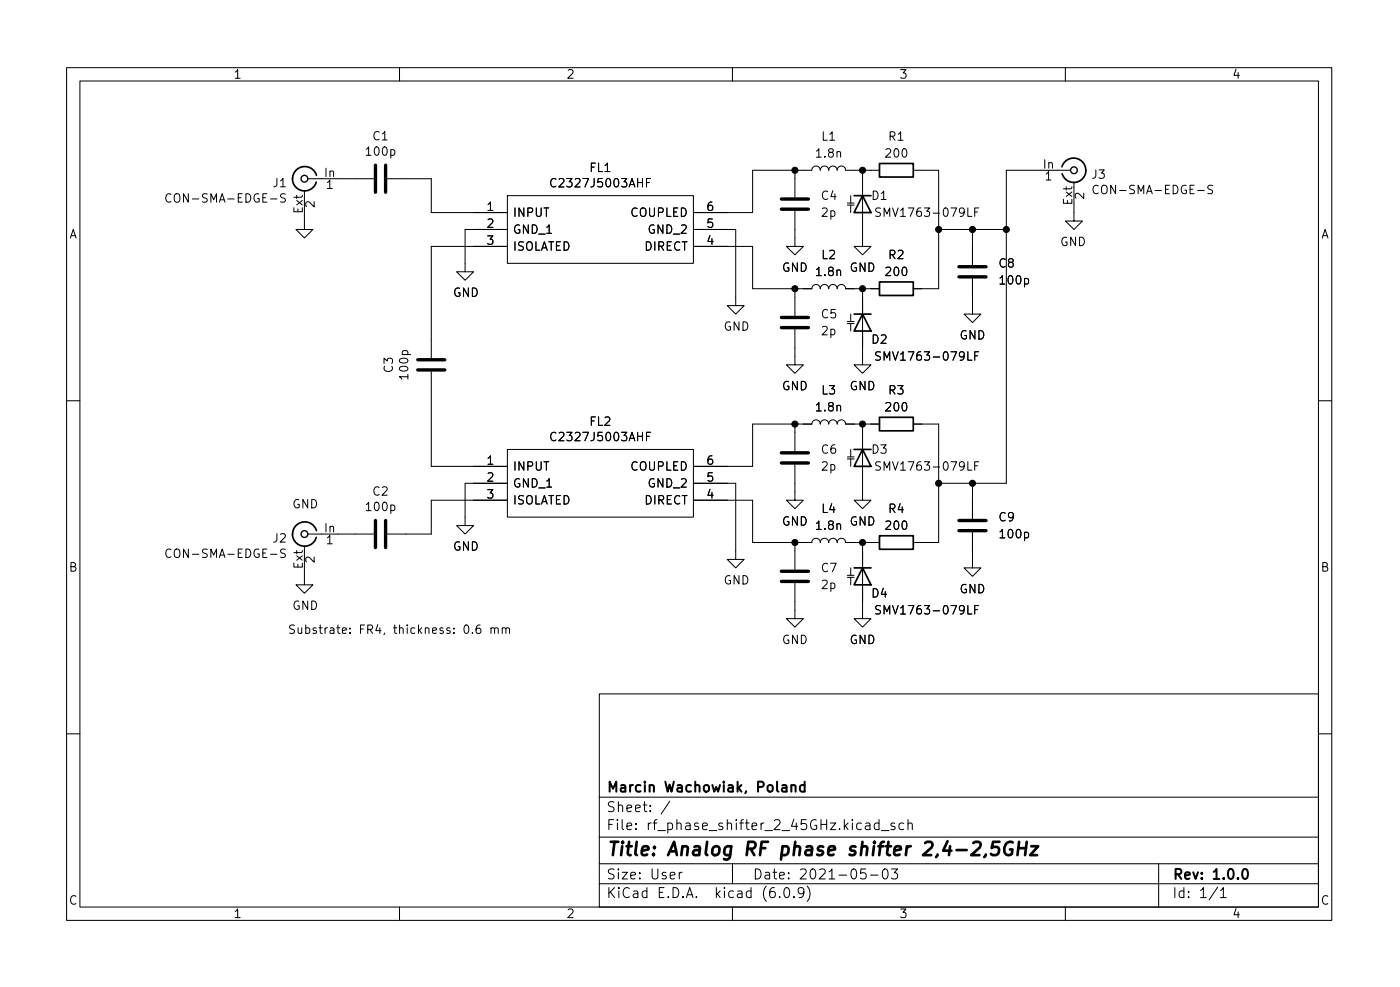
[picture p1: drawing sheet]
<svg xmlns="http://www.w3.org/2000/svg" width="210mm" height="148mm" viewBox="0 0 210 148" stroke-linecap="round" stroke-linejoin="round" font-family="sans-serif">
<g fill="none" stroke="#000" stroke-width=".15">
<path d="M10 10.2h190v128h-190zM12 12.2h186v124h-186zM60 10.2v2M110 10.2v2M160 10.2v2M25.7 29.2a.51 .51 0 0 0-.6 0 .51 .51 0 0 0-.2 .6 .48 .48 0 0 0 .2 .5 .48 .48 0 0 0 .6-.1M42.9 29.1h-.5l-.2 .1v.4l.5 .2 .2 .3-.3 .3-.5-.1M45.7 31.9v2.6h1.3l-1.3 1.2-1.3-1.2h1.3M45.7 28.6v.8M46.2 26.8h9.9M58.2 26.8h6.6v5.1h11.4M76.2 29.4h27.9v10.1h-27.9z"/>
<path d="M76.2 34.5h-6.4v6.3h1.3l-1.3 1.3-1.2-1.3h1.2M76.2 37h-11.4v16.8M83.5 26.9a.51 .51 0 0 0-.6 0 .51 .51 0 0 0-.2 .6 .48 .48 0 0 0 .2 .5 .48 .48 0 0 0 .6-.1M97.1 27.4h.4M97.7 26.8h-.6v1.3M104.1 34.5h6.4v11.4h1.3l-1.3 1.3-1.3-1.3h1.3M104.1 37h8.9v6.3h8.9a.64 .64 0 0 1 .7-.6 .64 .64 0 0 1 .6 .6 .64 .64 0 0 1 .6-.6 .64 .64 0 0 1 .7 .6 .64 .64 0 0 1 .6-.6 .64 .64 0 0 1 .6 .6 .64 .64 0 0 1 .7-.6 .64 .64 0 0 1 .6 .6h5.1M119.4 31.7v5.3h1.2l-1.2 1.3-1.3-1.3h1.3M119.4 25.6v4M127.3 30.5h1M127.3 30.8h1M127.8 29.4v1.1"/>
<path d="M127.8 30.8v1.1M129.5 25.6v11.4h1.3l-1.3 1.3-1.2-1.3h1.2M132.1 25.6h-5.1a.64 .64 0 0 0-.6-.7 .64 .64 0 0 0-.7 .7 .64 .64 0 0 0-.6-.7 .64 .64 0 0 0-.6 .7 .64 .64 0 0 0-.7-.7 .64 .64 0 0 0-.6 .7 .64 .64 0 0 0-.6-.7 .64 .64 0 0 0-.7 .7h-8.9v6.3h-8.9M132.2 31.3l-.5-.1-.1 .1v.4l.5 .2 .1 .3-.2 .3-.5-.1M137.2 25.6h3.8v17.7h-3.8M141 34.5h10.1M146 34.5v5.3M146.4 31.8h.4M147 31.2h-.6v1.3M160.8 25.6h-9.7v47h-10.1M161.3 30.6v2.6h-1.3l1.3 1.3 1.3-1.3h-1.3M161.3 27.3v.8"/>
<path d="M164.9 27.9a.51 .51 0 0 0-.6 0 .51 .51 0 0 0-.1 .6 .48 .48 0 0 0 .2 .5 .48 .48 0 0 0 .5 0M182.1 27.9l-.5-.1-.2 .1v.4l.6 .2 .1 .3-.2 .3-.5-.1M64.8 55.8v14.2h11.4M119.4 49.4v5.4h1.2l-1.2 1.2-1.3-1.2h1.3M119.4 43.3v4.1M127.3 48.3h1M127.3 48.6h1M127.8 47.2v1.1M127.8 48.6v1.1M129.5 43.3v11.5h1.3l-1.3 1.2-1.2-1.2h1.2M132.2 52.9l-.5-.1-.1 .1v.4l.5 .2 .1 .3-.2 .3-.5-.1M146 41.8v5.4h1.3l-1.3 1.2-1.2-1.2h1.2"/>
<path d="M146.4 53.4h.4M147 52.8h-.6v1.3M10 60.2h2M76.2 67.5h27.9v10.1h-27.9zM76.2 72.6h-6.4v6.3h1.3l-1.3 1.3-1.2-1.3h1.2M76.2 75.1h-11.4v5.1h-6.6M83.5 65a.51 .51 0 0 0-.6 0 .51 .51 0 0 0-.2 .6 .48 .48 0 0 0 .2 .5 .48 .48 0 0 0 .6-.1M97.1 65.5h.4M97.7 64.9h-.6v1.3M104.1 75.1h8.9v6.3h8.9a.64 .64 0 0 1 .7-.6 .64 .64 0 0 1 .6 .6 .64 .64 0 0 1 .6-.6 .64 .64 0 0 1 .7 .6 .64 .64 0 0 1 .6-.6 .64 .64 0 0 1 .6 .6 .64 .64 0 0 1 .7-.6 .64 .64 0 0 1 .6 .6h5.1M104.1 72.6h6.4v11.4h1.3l-1.3 1.3-1.3-1.3h1.3M119.4 69.8v5.3h1.2l-1.2 1.3-1.3-1.3h1.3"/>
<path d="M119.4 63.7v4M127.3 68.6h1M127.3 68.9h1M127.8 67.5v1.1M127.8 68.9v1.1M129.5 63.7v11.4h1.3l-1.3 1.3-1.2-1.3h1.2M132.1 63.7h-5.1a.64 .64 0 0 0-.6-.7 .64 .64 0 0 0-.7 .7 .64 .64 0 0 0-.6-.7 .64 .64 0 0 0-.6 .7 .64 .64 0 0 0-.7-.7 .64 .64 0 0 0-.6 .7 .64 .64 0 0 0-.6-.7 .64 .64 0 0 0-.7 .7h-8.9v6.3h-8.9M132.2 69.4l-.5-.1-.1 .1v.4l.5 .2 .1 .3-.2 .3-.5-.1M137.2 63.7h3.8v17.7h-3.8M146 79.9v5.4h1.3l-1.3 1.2-1.2-1.2h1.2M146 72.6v5.3M146.4 69.9h.4"/>
<path d="M147 69.3h-.6v1.3M198 60.2h2M25.7 82.5a.51 .51 0 0 0-.6 0 .51 .51 0 0 0-.2 .6 .48 .48 0 0 0 .2 .5 .48 .48 0 0 0 .6 0M42.9 82.5l-.5-.1-.2 .1v.4l.5 .2 .2 .3-.3 .3-.5-.1M45.7 85.3v2.5h1.3l-1.3 1.3-1.3-1.3h1.3M45.7 81.9v.8M46.2 80.2h9.9M71 95v.1M72.1 93.8a.5 .5 0 0 0-.6 .6v.4l.1 .2 .4 .1 .2-.1v-.5l-.1-.1-.4-.1-.2 .2M73.7 94.4l.2-.2 .3 .1 .1 .8M73.7 94.2v.9M74.3 94.4l.2-.2 .3 .1v.8"/>
<path d="M75.4 94.4l.2-.2 .3 .1 .1 .8M75.4 94.2v.9M76 94.4l.2-.2 .3 .1v.8M119.4 87.5v5.4h1.2l-1.2 1.2-1.3-1.2h1.3M119.4 81.4v4.1M127.3 86.4h1M127.3 86.7h1M127.8 85.3v1.1M127.8 86.7v1.1M129.5 81.4v11.5h1.3l-1.3 1.2-1.2-1.2h1.2M132.2 91l-.5-.1-.1 .1v.4l.5 .2 .1 .3-.2 .3-.5-.1M146.4 91.5h.4"/>
<path d="M147 90.9h-.6v1.3M10 110.2h2M90 104.2h108v32h-108zM90 119.7h108M198 110.2h2M60 136.2v2M90 132.7h108M90 129.7h108M90 125.7h108M100.6 120.3l-1.3 1.9M102 130.9v1M102.4 130.9l-.2 .1-.2 .2"/>
<path d="M110 136.2v2M110 129.7v3M117.1 134.6v.1M117.9 133.3l.3-.1a.94 .94 0 0 1 0 1.5h-.1a1 1 0 0 1-.2-1.4zM119.2 134.6v.1M120.7 133.9l-.3 .3h-.2l-.3-.3v-.4l.1-.2 .4-.1 .3 .2a.99 .99 0 0 1-.4 1.3h-.3M121.2 133a1.72 1.72 0 0 1 0 2.3M130 130.4h-.7l-.1 .8 .2-.2 .5 .1 .2 .2-.1 .5-.2 .1h-.4l-.2-.1M130.7 131.4h1.2M132 123.6l-.4-.1-.3 .3v.5l.1 .2h.6M132 123v1.5M132.4 124.7h1.1"/>
<path d="M132.7 130.5l.3-.1a.94 .94 0 0 1 0 1.5h-.1a1 1 0 0 1-.2-1.4zM133.9 130.4h.9l-.5 .6a.41 .41 0 0 1 .5 .3v.4l-.1 .2h-.6l-.2-.1M134.4 123.6l-.4-.1-.2 .3 .1 .2 .5 .1v.4h-.6M135.7 123.6l-.4-.1-.3 .3v.5l.2 .2h.5M136.4 123.7a.37 .37 0 0 1 .6 .1v.7M136.4 123v1.5M160 136.2v2M174 129.7v6.5M182.9 133.2l-1.3 1.9M183.3 133.7l.4-.5v1.5M183.3 134.7h.9"/>
</g>
<path d="M118.8 118a.37 .37 0 0 1 .7 .1v.7M118.8 117.8v1M120.8 117.9l-.4-.1-.3 .3v.5l.2 .2h.5M120.8 117.3v1.5M186.8 130.5l.3-.1a.94 .94 0 0 1 0 1.5h-.2a1 1 0 0 1-.1-1.4z" fill="none" stroke="#000" stroke-width=".3"/>
<path d="M146.2 126.6l.3-.2h.5a.45 .45 0 0 1 .3 .5l-.2 .3-1.2 1.2h1.2M148.1 128.3l-.3 .4M150.1 126.4h-1l-.2 .9 .3-.2 .7 .1 .2 .3-.2 .7-.3 .2h-.5l-.3-.2M152.1 126.5a.92 .92 0 0 0-1 .1 .92 .92 0 0 0-.3 .9 .69 .69 0 0 0 .3 .8 .69 .69 0 0 0 .9-.1l.1-.7h-.4M152.9 127.3h1.2M153.1 126.4l-.3 2M154.2 126.4l-.3 2M154.9 127h1l-1.2 1.4h1.1" fill="none" stroke="#000" stroke-width=".4"/>
<g fill="none" stroke="#000" stroke-width=".25">
<path d="M47.5 26.3a1.83 1.83 0 0 0-2.8-1 1.83 1.83 0 0 0 0 2.9 1.83 1.83 0 0 0 2.8-.9M128.3 29.4h2.5M129.5 29.4l1.3 2.5h-2.5zM132.1 24.5h5.1v2.1h-5.1zM159.5 25a1.83 1.83 0 0 1 2-1.2 1.83 1.83 0 0 1 1.6 1.8M163.1 25.6a1.82 1.82 0 0 1-1.6 1.8 1.82 1.82 0 0 1-2-1.3M128.3 47.2h2.5M129.5 47.2l1.3 2.5h-2.5zM132.1 42.3h5.1v2.1h-5.1zM47.5 79.7a1.83 1.83 0 0 0-2.8-1.1 1.83 1.83 0 0 0 0 3 1.83 1.83 0 0 0 2.8-.9M128.3 67.5h2.5M129.5 67.5l1.3 2.5h-2.5z"/>
<path d="M132.1 62.6h5.1v2.1h-5.1zM128.3 85.3h2.5M129.5 85.3l1.3 2.5h-2.5zM132.1 80.4h5.1v2.1h-5.1z"/>
</g>
<g fill="none" stroke="#000" stroke-width=".51">
<path d="M56.4 24.8v4.1M57.9 24.8v4.1M117.3 31.4h4.1M117.3 29.9h4.1M62.7 54h4.1M62.7 55.5h4.1M117.3 49.2h4.1M117.3 47.7h4.1M144 41.6h4.1M144 40h4.1M56.4 78.1v4.1M57.9 78.1v4.1"/>
<path d="M117.3 69.5h4.1M117.3 68h4.1M144 79.7h4.1M144 78.1h4.1M117.3 87.3h4.1M117.3 85.8h4.1"/>
</g>
<g fill="none" stroke="#000" stroke-width=".2">
<circle cx="45.7" cy="26.8" r=".51"/>
<circle cx="161.3" cy="25.6" r=".51"/>
<circle cx="45.7" cy="80.2" r=".51"/>
</g>
<g fill="#000" stroke="#000" stroke-width=".15">
<circle cx="119.4" cy="25.6" r=".46"/>
<circle cx="129.5" cy="25.6" r=".46"/>
<circle cx="141" cy="34.5" r=".46"/>
<circle cx="146" cy="34.5" r=".46"/>
<circle cx="151.1" cy="34.5" r=".46"/>
<circle cx="119.4" cy="43.3" r=".46"/>
<circle cx="129.5" cy="43.3" r=".46"/>
<circle cx="119.4" cy="63.7" r=".46"/>
<circle cx="129.5" cy="63.7" r=".46"/>
<circle cx="141" cy="72.6" r=".46"/>
<circle cx="146" cy="72.6" r=".46"/>
<circle cx="119.4" cy="81.4" r=".46"/>
<circle cx="129.5" cy="81.4" r=".46"/>
</g>
<text font-size="2.8" x="91" y="128.5">Title: Analog RF phase shifter 2,4-2,5GHz</text>
<g font-size="2.1">
<text x="91" y="118.9">Marcin Wachowiak, Poland</text>
<text x="91" y="124.6">File: rf_phase_shifter_2_45GHz.kicad_sch</text>
<text x="91" y="121.9">Sheet: /</text>
<text x="91" y="134.8">KiCad E.D.A. kicad (6.0.9)</text>
<text x="91" y="132">Size: User</text>
<text x="113" y="132">Date: 2021-05-03</text>
<text x="176" y="132">Rev: 1.0.0</text>
<text x="176" y="134.8">Id: 1/1</text>
</g>
<g font-size="1.8">
<text x="35" y="11.8">1</text>
<text x="85" y="11.8">2</text>
<text x="135" y="11.8">3</text>
<text x="185" y="11.8">4</text>
<text x="55.1" y="23.4">100p</text>
<text x="56" y="21.1">C1</text>
<text x="122.7" y="23.7">1.8n</text>
<text x="123.4" y="21.1">L1</text>
<text x="133.1" y="23.7">200</text>
<text x="133.5" y="21.1">R1</text>
<text x="41" y="28.1">J1</text>
<text x="48.7" y="26.6">In</text>
<text x="49" y="28.4">1</text>
<text x="83.3" y="28.1">C2327J5003AHF</text>
<text x="88.6" y="25.8">FL1</text>
<text x="156.7" y="25.3">In</text>
<text x="157" y="27.1">1</text>
<text x="162.8" y="29.9" transform="rotate(-90 162.8 29.9)">2</text>
<text x="164" y="26.8">J3</text>
<text x="165.2" y="29.1">CON-SMA-EDGE-S</text>
<text x="10.3" y="35.8">A</text>
<text x="26" y="30.4">CON-SMA-EDGE-S</text>
<text x="45.5" y="32" transform="rotate(-90 45.5 32)">Ext</text>
<text x="47.2" y="31.1" transform="rotate(-90 47.2 31.1)">2</text>
<text x="73.2" y="31.7">1</text>
<text x="73.2" y="34.2">2</text>
<text x="77" y="32.5">INPUT</text>
<text x="77" y="35.1">GND_1</text>
<text x="94.7" y="32.5">COUPLED</text>
<text x="97.5" y="35.1">GND_2</text>
<text x="106.2" y="34.2">5</text>
<text x="106.2" y="31.7">6</text>
<text x="123.4" y="30">C4</text>
<text x="123.4" y="32.5">2p</text>
<text x="130.9" y="30">D1</text>
<text x="132.7" y="32.5">SMV1763-079LF</text>
<text x="161" y="30.7" transform="rotate(-90 161 30.7)">Ext</text>
<text x="198.4" y="35.8">A</text>
<text x="73.2" y="36.7">3</text>
<text x="77" y="37.6">ISOLATED</text>
<text x="96.8" y="37.6">DIRECT</text>
<text x="106.2" y="36.7">4</text>
<text x="117.4" y="40.8">GND</text>
<text x="122.7" y="41.4">1.8n</text>
<text x="123.4" y="38.9">L2</text>
<text x="127.6" y="40.8">GND</text>
<text x="133.1" y="41.4">200</text>
<text x="133.5" y="38.9">R2</text>
<text x="150" y="40.2">C8</text>
<text x="159.2" y="36.9">GND</text>
<text x="68" y="44.6">GND</text>
<text x="123.4" y="47.8">C5</text>
<text x="150.3" y="42.7">100p</text>
<text x="108.7" y="49.6">GND</text>
<text x="123.4" y="50.3">2p</text>
<text x="130.9" y="51.6">D2</text>
<text x="144.1" y="51">GND</text>
<text x="59" y="55.9" transform="rotate(-90 59 55.9)">C3</text>
<text x="61.3" y="56.8" transform="rotate(-90 61.3 56.8)">100p</text>
<text x="117.4" y="58.6">GND</text>
<text x="123.4" y="59.2">L3</text>
<text x="127.6" y="58.6">GND</text>
<text x="132.7" y="54.1">SMV1763-079LF</text>
<text x="133.5" y="59.2">R3</text>
<text x="88.6" y="63.9">FL2</text>
<text x="122.7" y="61.8">1.8n</text>
<text x="133.1" y="61.8">200</text>
<text x="73.2" y="69.8">1</text>
<text x="77" y="70.6">INPUT</text>
<text x="83.3" y="66.2">C2327J5003AHF</text>
<text x="94.7" y="70.6">COUPLED</text>
<text x="106.2" y="69.8">6</text>
<text x="123.4" y="68.1">C6</text>
<text x="123.4" y="70.6">2p</text>
<text x="130.9" y="68.1">D3</text>
<text x="132.7" y="70.6">SMV1763-079LF</text>
<text x="43.9" y="76.3">GND</text>
<text x="55.1" y="76.7">100p</text>
<text x="56" y="74.4">C2</text>
<text x="73.2" y="72.3">2</text>
<text x="73.2" y="74.8">3</text>
<text x="77" y="73.2">GND_1</text>
<text x="77" y="75.7">ISOLATED</text>
<text x="96.8" y="75.7">DIRECT</text>
<text x="97.5" y="73.2">GND_2</text>
<text x="106.2" y="74.8">4</text>
<text x="106.2" y="72.3">5</text>
<text x="123.4" y="77">L4</text>
<text x="133.5" y="77">R4</text>
<text x="26" y="83.8">CON-SMA-EDGE-S</text>
<text x="41" y="81.4">J2</text>
<text x="48.7" y="79.9">In</text>
<text x="49" y="81.7">1</text>
<text x="68" y="82.7">GND</text>
<text x="117.4" y="78.9">GND</text>
<text x="122.7" y="79.5">1.8n</text>
<text x="127.6" y="78.9">GND</text>
<text x="133.1" y="79.5">200</text>
<text x="150" y="78.3">C9</text>
<text x="150.3" y="80.8">100p</text>
<text x="10.3" y="85.8">B</text>
<text x="45.5" y="85.4" transform="rotate(-90 45.5 85.4)">Ext</text>
<text x="47.2" y="84.5" transform="rotate(-90 47.2 84.5)">2</text>
<text x="108.7" y="87.7">GND</text>
<text x="123.4" y="85.9">C7</text>
<text x="123.4" y="88.4">2p</text>
<text x="130.9" y="89.7">D4</text>
<text x="144.1" y="89.1">GND</text>
<text x="198.4" y="85.8">B</text>
<text x="43.2" y="95.2">Substrate: FR4, thickness: 0.6 mm</text>
<text x="43.9" y="91.6">GND</text>
<text x="132.7" y="92.2">SMV1763-079LF</text>
<text x="117.4" y="96.7">GND</text>
<text x="127.6" y="96.7">GND</text>
<text x="10.3" y="135.8">C</text>
<text x="35" y="137.8">1</text>
<text x="85" y="137.8">2</text>
<text x="135" y="137.8">3</text>
<text x="185" y="137.8">4</text>
<text x="198.4" y="135.8">C</text>
</g>
</svg>
